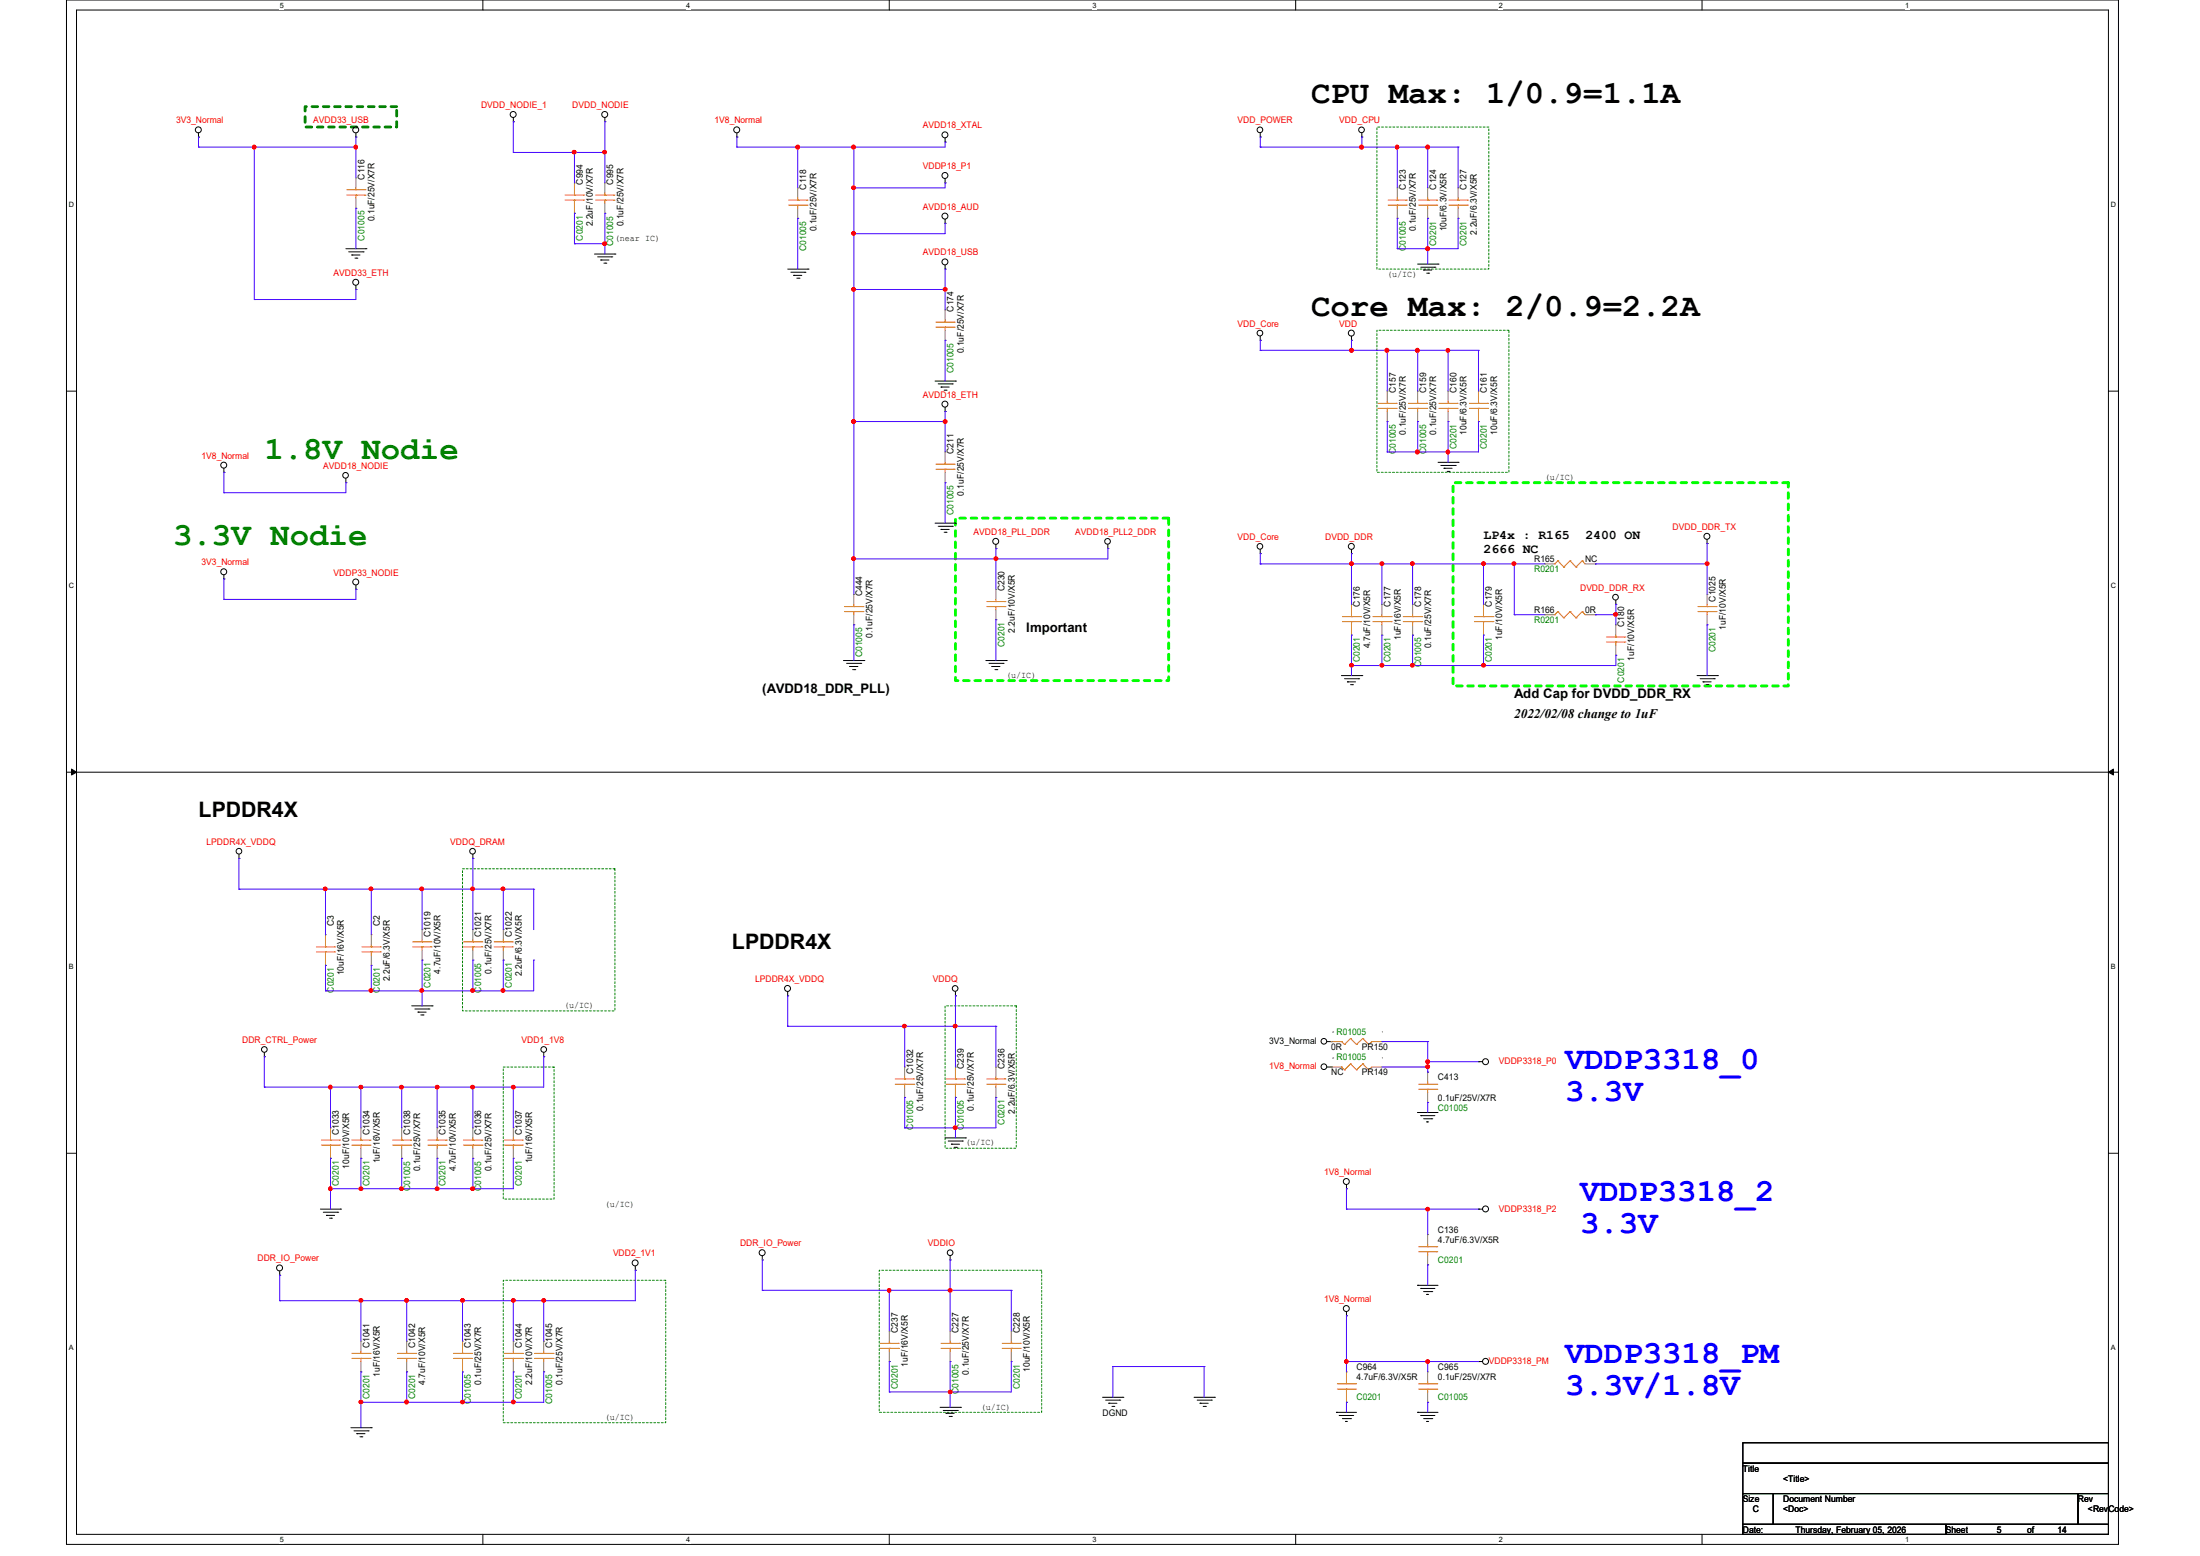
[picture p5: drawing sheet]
<svg xmlns="http://www.w3.org/2000/svg" width="297mm" height="210mm" viewBox="0 0 297 210" stroke-linecap="round" stroke-linejoin="round" font-family="sans-serif">
<path d="M9 0h277v208.4h-277zM10.3 1.4h274.3v205.7h-274.3z" fill="none" stroke="#000" stroke-width=".14"/>
<g fill="#fff">
<path d="M37.8 .1h.5v1.1h-.5z"/>
<path d="M37.8 207.2h.5v1.1h-.5z"/>
</g>
<path d="M65.2 0v1.4M65.2 207.1v1.3" fill="none" stroke="#000" stroke-width=".14"/>
<g fill="#fff">
<path d="M92.6 .1h.6v1.1h-.6z"/>
<path d="M92.6 207.2h.6v1.1h-.6z"/>
</g>
<path d="M120.1 0v1.4M120.1 207.1v1.3" fill="none" stroke="#000" stroke-width=".14"/>
<g fill="#fff">
<path d="M147.5 .1h.5v1.1h-.5z"/>
<path d="M147.5 207.2h.5v1.1h-.5z"/>
</g>
<path d="M174.9 0v1.4M174.9 207.1v1.3" fill="none" stroke="#000" stroke-width=".14"/>
<g fill="#fff">
<path d="M202.4 .1h.5v1.1h-.5z"/>
<path d="M202.4 207.2h.5v1.1h-.5z"/>
</g>
<path d="M229.8 0v1.4M229.8 207.1v1.3" fill="none" stroke="#000" stroke-width=".14"/>
<g fill="#fff">
<path d="M257.2 .1h.6v1.1h-.6z"/>
<path d="M257.2 207.2h.6v1.1h-.6z"/>
<path d="M9.3 27.1h.7v1.1h-.7z"/>
<path d="M285 27.1h.7v1.1h-.7z"/>
<path d="M9.3 78.5h.7v1.1h-.7z"/>
<path d="M285 78.5h.7v1.1h-.7z"/>
</g>
<path d="M9 52.8h1.3M284.6 52.8h1.4" fill="none" stroke="#000" stroke-width=".14"/>
<g fill="#fff">
<path d="M9.3 129.9h.6v1.1h-.6z"/>
<path d="M285 129.9h.6v1.1h-.6z"/>
</g>
<path d="M9 104.2h1.3M284.6 104.2h1.4" fill="none" stroke="#000" stroke-width=".14"/>
<path d="M9.7 103.8l.6 .4-.6 .4zM284.6 104.2l.7-.4v.8z" fill="#000" stroke="#000" stroke-width=".14"/>
<g fill="#fff">
<path d="M9.3 181.4h.6v1.1h-.6z"/>
<path d="M285 181.4h.6v1.1h-.6z"/>
</g>
<g fill="none" stroke="#000" stroke-width=".14">
<path d="M26.8 18.5h.1M26.8 17.9v.6M48 18.5h.1M48 17.9v.6M69.3 16.4h.1M69.3 15.9v.5M81.7 16.4h.1M81.7 15.9v.5M99.5 18.5h.1M99.5 17.9v.6M127.6 19.2h.1M127.6 18.6v.6"/>
<path d="M170.1 18.5h.1M170.1 17.9v.6M183.9 18.5h.1M183.9 17.9v.6M46.7 33.6h2.7M47.1 34h1.9M47.5 34.4h.1M47.5 34.4h1.1M47.9 34.8h.3M48 39.1h.1M48 38.5v.6M48.2 34.8h.1"/>
<path d="M49 34h.1M49.4 33.6h.1M80.3 34.3h2.7M80.7 34.7h1.9M81.1 35.1h.1M81.1 35.1h1.1M81.5 35.5h.3M81.8 35.5h.1M82.6 34.7h.1M83 34.3h.1M106.3 36.3h2.8M106.8 36.7h1.9"/>
<path d="M107.1 37.2h.1M107.1 37.2h1.1M107.6 37.5h.3M107.9 37.5h.1M108.7 36.7h.1M109.1 36.3h.1M127.6 30.1h.1M127.6 36.3h.1M127.6 24.7h.1M127.6 24.1v.6M127.6 29.6v.5M127.6 35.8v.5"/>
<path d="M191.4 35.6h2.7M191.8 36.1h1.9M192.2 36.4h.1M192.2 36.4h1.1M192.6 36.9h.3M192.9 36.9h.1M193.7 36.1h.1M194.1 35.6h.1M126.2 51.4h2.8M126.7 51.8h1.9M127 52.2h.1M127 52.2h1.1"/>
<path d="M127.5 52.7h.2M127.6 55.5h.1M127.6 55v.5M127.7 52.7h.1M128.6 51.8h.1M129 51.4h.1M170.1 45.9h.1M170.1 45.4v.5M182.5 45.9h.1M182.5 45.4v.5M30.2 63.8h.1M30.2 78.1h.1"/>
<path d="M30.2 63.2v.6M30.2 77.6v.5M46.7 65.2h.1M46.7 64.6v.6M48 79.5h.1M48 79v.5M126.2 70.6h2.8M126.7 71h1.9M127 71.5h.1M127 71.5h1.1M127.5 71.8h.2M127.7 71.8h.1"/>
<path d="M128.6 71h.1M129 70.6h.1M134.5 74h.1M134.5 73.5v.5M149.6 74h.1M149.6 73.5v.5M170.1 74.7h.1M170.1 74.2v.5M182.5 74.7h.1M182.5 74.2v.5M194.1 62.4h2.7M194.5 62.8h2"/>
<path d="M194.9 63.2h.1M194.9 63.2h1.1M195.4 63.6h.2M195.6 63.6h.1M196.5 62.8h.1M196.8 62.4h.1M230.5 73.4h.1M230.5 72.8v.6M113.9 89.2h2.7M114.3 89.5h1.9M114.7 90h.1M114.7 90h1.1"/>
<path d="M115.1 90.4h.3M115.4 90.4h.1M116.2 89.5h.1M116.6 89.2h.1M133.1 89.2h2.7M133.5 89.5h1.9M133.9 90h.1M133.9 90h1.1M134.3 90.4h.3M134.6 90.4h.1M135.4 89.5h.1M135.8 89.2h.1"/>
<path d="M181.1 91.2h2.8M181.5 91.6h1.9M181.9 92h.1M181.9 92h1.1M182.3 92.4h.3M182.6 92.4h.1M183.4 91.6h.1M183.9 91.2h.1M218.1 81.6h.1M218.1 81v.6M229.1 91.2h2.8M229.5 91.6h1.9"/>
<path d="M229.9 92h.1M229.9 92h1.1M230.3 92.4h.3M230.6 92.4h.1M231.4 91.6h.1M231.9 91.2h.1M10.3 104.2h274.3M32.3 115.9h.1M32.3 115.3v.6M63.8 115.9h.1M63.8 115.3v.6M284.6 104.2h.1"/>
<path d="M55.6 135.8h2.7M56 136.2h1.9M56.4 136.6h.1M56.4 136.6h1.1M56.8 137h.3M57.1 137h.1M57.9 136.2h.1M58.3 135.8h.1M106.3 134.4h.1M106.3 133.9v.5M129 134.4h.1M129 133.9v.5"/>
<path d="M9 155.7h1.3M35.7 142.6h.1M35.7 142.1v.5M73.4 142.6h.1M73.4 142.1v.5M127.6 153.6h2.7M128 154h1.9M128.4 154.4h.1M128.4 154.4h1.1M128.8 154.9h.3M129.1 154.9h.1M129.9 154h.1"/>
<path d="M130.3 153.6h.1M179.2 144h.5M179.2 140.6h.5M179.7 144h.1M179.7 140.6h.1M181.8 159.9v.5M191.4 150.2h.1M191.4 150.2h2.7M191.8 150.6h.1M191.8 150.6h1.9M192.2 151h1.1M192.6 151.4h.1"/>
<path d="M192.6 151.4h.3M193.3 151h.1M199.6 143.3h.1M199.6 143.3h.6M284.6 155.7h1.4M37.8 172.1h.1M37.8 171.6v.5M43.3 163.2h2.7M43.6 163.6h2M44.1 164h.1M44.1 164h1.1M44.5 164.4h.2"/>
<path d="M44.7 164.4h.1M45.6 163.6h.1M46 163.2h.1M85.8 171.4h.1M85.8 170.9v.5M102.9 170.1h.1M102.9 169.5v.6M128.3 170.1h.1M128.3 169.5v.6M181.8 160.4h.1M181.8 177.6h.1M181.8 177v.6"/>
<path d="M191.4 173.5h.1M191.4 173.5h2.7M191.8 173.9h.1M191.8 173.9h1.9M192.2 174.3h1.1M192.6 174.7h.1M192.6 174.7h.3M193.3 174.3h.1M199.6 163.2h.1M199.6 163.2h.6M47.4 192.7h2.7M47.8 193.1h1.9"/>
<path d="M48.2 193.5h.1M48.2 193.5h1.1M48.6 193.9h.3M48.9 193.9h.1M49.7 193.1h.1M50.1 192.7h.1M126.9 189.9h2.8M127.3 190.4h1.9M127.7 190.8h.1M127.7 190.8h1.1M128.1 191.2h.3M128.4 191.2h.1"/>
<path d="M129.2 190.4h.1M129.7 189.9h.1M148.8 188.6h2.8M149.3 189h1.9M149.7 189.4h.1M149.7 189.4h1.1M150.1 189.8h.3M150.4 189.8h.1M151.2 189h.1M151.6 188.6h.1M161.2 188.6h2.8M161.6 189h1.9"/>
<path d="M162 189.4h.1M162 189.4h1.1M162.4 189.8h.3M162.7 189.8h.1M163.5 189h.1M164 188.6h.1M180.4 190.6h.1M180.4 190.6h2.7M180.8 191.1h.1M180.8 191.1h2M181.2 191.5h1.1M181.7 191.9h.1"/>
<path d="M181.7 191.9h.2M182.3 191.5h.1M191.4 190.6h.1M191.4 190.6h2.7M191.8 191.1h.1M191.8 191.1h1.9M192.2 191.5h1.1M192.6 191.9h.1M192.6 191.9h.3M193.3 191.5h.1M199.6 183.8h.1M199.6 183.8h.6"/>
<path d="M235.3 194.7h49.3v2.8h-49.3zM235.3 197.5h49.3v4.1h-49.3zM235.3 201.6h4.1v4.1h-4.1zM235.3 205.7h27.4v1.4h-27.4zM239.4 201.6h41.1v4.1h-41.1zM262.7 205.7h21.9v1.4h-21.9zM280.5 201.6h4.1v4.1h-4.1z"/>
<circle cx="26.8" cy="17.5" r=".4"/>
<circle cx="48" cy="17.5" r=".4"/>
<circle cx="69.3" cy="15.5" r=".4"/>
<circle cx="81.6" cy="15.5" r=".4"/>
<circle cx="99.5" cy="17.5" r=".4"/>
<circle cx="127.6" cy="18.2" r=".4"/>
<circle cx="170.1" cy="17.5" r=".38"/>
<circle cx="183.8" cy="17.5" r=".38"/>
<circle cx="48" cy="38.1" r=".4"/>
<circle cx="127.6" cy="29.2" r=".4"/>
<circle cx="127.6" cy="23.7" r=".4"/>
<circle cx="127.6" cy="35.3" r=".4"/>
<circle cx="127.6" cy="54.5" r=".4"/>
<circle cx="170.1" cy="45" r=".38"/>
<circle cx="182.4" cy="45" r=".4"/>
<circle cx="30.2" cy="62.8" r=".4"/>
<circle cx="30.2" cy="77.2" r=".4"/>
<circle cx="46.7" cy="64.2" r=".38"/>
<circle cx="48" cy="78.5" r=".4"/>
<circle cx="134.4" cy="73.1" r=".4"/>
<circle cx="149.5" cy="73.1" r=".38"/>
<circle cx="170.1" cy="73.7" r=".38"/>
<circle cx="182.4" cy="73.7" r=".4"/>
<circle cx="230.4" cy="72.4" r=".4"/>
<circle cx="218.1" cy="80.6" r=".38"/>
<circle cx="32.3" cy="114.9" r=".38"/>
<circle cx="63.8" cy="114.9" r=".38"/>
<circle cx="106.3" cy="133.4" r=".4"/>
<circle cx="128.9" cy="133.4" r=".38"/>
<circle cx="35.7" cy="141.6" r=".38"/>
<circle cx="73.4" cy="141.6" r=".38"/>
<circle cx="178.7" cy="144" r=".38"/>
<circle cx="178.7" cy="140.5" r=".38"/>
<circle cx="181.8" cy="159.5" r=".4"/>
<circle cx="200.6" cy="143.3" r=".4"/>
<circle cx="37.7" cy="171.1" r=".4"/>
<circle cx="85.7" cy="170.5" r=".4"/>
<circle cx="102.9" cy="169.1" r=".4"/>
<circle cx="128.3" cy="169.1" r=".38"/>
<circle cx="181.8" cy="176.6" r=".4"/>
<circle cx="200.6" cy="163.2" r=".4"/>
<circle cx="200.6" cy="183.7" r=".4"/>
</g>
<path d="M129 69.9h28.8v22h-28.8zM196.2 65.2h45.2v27.4h-45.2z" fill="none" stroke="#0f0" stroke-width=".38" stroke-dasharray=".8"/>
<path d="M41.2 14.4h12.4v2.7h-12.4z" fill="none" stroke="#008000" stroke-width=".38" stroke-dasharray=".8 .8"/>
<path d="M185.9 17.1h15.1v19.2h-15.1zM185.9 44.6h17.8v19.2h-17.8zM62.4 117.3h20.6v19.1h-20.6zM127.6 135.8h9.6v19.2h-9.6zM67.9 144h6.9v17.8h-6.9zM67.9 172.8h22v19.2h-22zM118.7 171.4h21.9v19.2h-21.9z" fill="none" stroke="#008000" stroke-width=".14" stroke-dasharray=".3 .3"/>
<g fill="none" stroke="#cc8006" stroke-width=".14">
<path d="M46.8 26.3h2.5M46.8 25.6h2.5M48 25.6h.1M48 26.3h.1M48 25.4v.2M48 26.3v.4M49.3 26.3h.1M49.3 25.6h.1M76.3 27h2.5M76.3 26.3h2.5M77.6 26.3h.1M77.6 27h.1"/>
<path d="M77.6 26v.3M77.6 27v.4M78.8 27h.1M78.8 26.3h.1M80.4 27h2.5M80.4 26.3h2.5M81.7 26.3h.1M81.7 27h.1M81.7 26v.3M81.7 27v.4M82.9 27h.1M82.9 26.3h.1"/>
<path d="M106.5 27.7h2.5M106.5 27h2.5M107.7 27h.1M107.7 27.7h.1M107.7 26.7v.3M107.7 27.7v.4M109 27.7h.1M109 27h.1M187.4 27.7h2.5M187.4 27h2.5M188.6 27h.1M188.6 27.7h.1"/>
<path d="M188.6 26.7v.3M188.6 27.7v.4M189.9 27.7h.1M189.9 27h.1M191.5 27.7h2.5M191.5 27h2.5M192.7 27h.1M192.7 27.7h.1M192.7 26.7v.3M192.7 27.7v.4M194 27.7h.1M194 27h.1"/>
<path d="M195.6 27.7h2.5M195.6 27h2.5M196.8 27h.1M196.8 27.7h.1M196.8 26.7v.3M196.8 27.7v.4M198.1 27.7h.1M198.1 27h.1M126.4 44.2h2.4M126.4 43.5h2.4M127.6 43.5h.1M127.6 44.2h.1"/>
<path d="M127.6 43.2v.3M127.6 44.2v.4M128.8 44.2h.1M128.8 43.5h.1M186 55.1h2.5M186 54.4h2.5M187.3 54.4h.1M187.3 55.1h.1M187.3 54.1v.3M187.3 55.1v.4M188.5 55.1h.1M188.5 54.4h.1"/>
<path d="M190.2 55.1h2.4M190.2 54.4h2.4M191.4 54.4h.1M191.4 55.1h.1M191.4 54.1v.3M191.4 55.1v.4M192.6 55.1h.1M192.6 54.4h.1M194.3 55.1h2.4M194.3 54.4h2.4M195.5 54.4h.1M195.5 55.1h.1"/>
<path d="M195.5 54.1v.3M195.5 55.1v.4M196.7 55.1h.1M196.7 54.4h.1M198.4 55.1h2.4M198.4 54.4h2.4M199.6 54.4h.1M199.6 55.1h.1M199.6 54.1v.3M199.6 55.1v.4M200.8 55.1h.1M200.8 54.4h.1"/>
<path d="M126.4 63.3h2.4M126.4 62.7h2.4M127.6 62.7h.1M127.6 63.3h.1M127.6 62.4v.3M127.6 63.3v.5M128.8 63.3h.1M128.8 62.7h.1M209.9 76.1h.1M210.3 75.7h.1M210.3 75.7l.8 .8M210.3 75.7l-.4 .4"/>
<path d="M211.1 76.5h.1M212 75.7h.1M212 75.7l.8 .8M212 75.7l-.9 .8M212.8 76.5h.1M213.6 75.7h.1M213.6 75.7l.4 .4M213.6 75.7l-.8 .8M114 81.9h2.5M114 82.5h2.5M115.3 81.9h.1M115.3 82.5h.1"/>
<path d="M115.3 81.6v.3M115.3 82.5v.5M116.5 82.5h.1M116.5 81.9h.1M133.2 81.9h2.5M133.2 81.2h2.5M134.5 81.2h.1M134.5 81.9h.1M134.5 80.9v.3M134.5 81.9v.4M135.7 81.9h.1M135.7 81.2h.1"/>
<path d="M181.2 83.9h2.5M181.2 83.2h2.5M182.5 83.2h.1M182.5 83.9h.1M182.5 83v.2M182.5 83.9v.4M183.7 83.9h.1M183.7 83.2h.1M185.3 83.9h2.5M185.3 83.2h2.5M186.6 83.2h.1M186.6 83.9h.1"/>
<path d="M186.6 83v.2M186.6 83.9v.4M187.8 83.9h.1M187.8 83.2h.1M189.4 83.9h2.5M189.4 83.2h2.5M190.7 83.2h.1M190.7 83.9h.1M190.7 83v.2M190.7 83.9v.4M191.9 83.9h.1M191.9 83.2h.1"/>
<path d="M199.1 83.9h2.4M199.1 83.2h2.4M200.3 83.2h.1M200.3 83.9h.1M200.3 83v.2M200.3 83.9v.4M201.5 83.9h.1M201.5 83.2h.1M209.9 83h.1M210.3 82.5h.1M210.3 82.5l.8 .9M210.3 82.5l-.4 .5"/>
<path d="M211.1 83.4h.1M212 82.5h.1M212 82.5l.8 .9M212 82.5l-.9 .9M212.8 83.4h.1M213.6 82.5h.1M213.6 82.5l.4 .5M213.6 82.5l-.8 .9M216.9 86.7h2.5M216.9 86h2.5M218.1 86h.1M218.1 86.7h.1"/>
<path d="M218.1 85.7v.3M218.1 86.7v.4M219.4 86.7h.1M219.4 86h.1M229.2 81.9h2.5M229.2 82.5h2.5M230.5 81.9h.1M230.5 82.5h.1M230.5 81.6v.3M230.5 82.5v.5M231.7 82.5h.1M231.7 81.9h.1"/>
<path d="M42.7 128.5h2.5M42.7 127.8h2.5M43.9 127.8h.1M43.9 128.5h.1M43.9 127.6v.2M43.9 128.5v.4M45.2 128.5h.1M45.2 127.8h.1M48.9 128.5h2.5M48.9 127.8h2.5M50.1 127.8h.1M50.1 128.5h.1"/>
<path d="M50.1 127.6v.2M50.1 128.5v.4M51.4 128.5h.1M51.4 127.8h.1M55.7 127.8h2.5M55.7 127.1h2.5M57 127.1h.1M57 127.8h.1M57 126.9v.2M57 127.8v.4M58.2 127.8h.1M58.2 127.1h.1"/>
<path d="M62.6 127.8h2.5M62.6 127.1h2.5M63.8 127.1h.1M63.8 127.8h.1M63.8 126.9v.2M63.8 127.8v.4M65.1 127.8h.1M65.1 127.1h.1M66.7 127.8h2.5M66.7 127.1h2.5M67.9 127.1h.1M67.9 127.8h.1"/>
<path d="M67.9 126.9v.2M67.9 127.8v.4M69.2 127.8h.1M69.2 127.1h.1M43.4 154.6h2.4M43.4 153.9h2.4M44.6 153.9h.1M44.6 154.6h.1M44.6 153.6v.3M44.6 154.6v.4M45.8 154.6h.1M45.8 153.9h.1"/>
<path d="M47.5 154.6h2.5M47.5 153.9h2.5M48.7 153.9h.1M48.7 154.6h.1M48.7 153.6v.3M48.7 154.6v.4M50 154.6h.1M50 153.9h.1M53 154.6h2.5M53 153.9h2.5M54.2 153.9h.1M54.2 154.6h.1"/>
<path d="M54.2 153.6v.3M54.2 154.6v.4M55.5 154.6h.1M55.5 153.9h.1M57.8 154.6h2.4M57.8 153.9h2.4M59 153.9h.1M59 154.6h.1M59 153.6v.3M59 154.6v.4M60.2 154.6h.1M60.2 153.9h.1"/>
<path d="M62.6 154.6h2.5M62.6 153.9h2.5M63.8 153.9h.1M63.8 154.6h.1M63.8 153.6v.3M63.8 154.6v.4M65.1 154.6h.1M65.1 153.9h.1M68.1 154.6h2.4M68.1 153.9h2.4M69.3 153.9h.1M69.3 154.6h.1"/>
<path d="M69.3 153.6v.3M69.3 154.6v.4M70.5 154.6h.1M70.5 153.9h.1M120.9 146.3h2.5M120.9 145.6h2.5M122.1 145.6h.1M122.1 146.3h.1M122.1 145.4v.2M122.1 146.3v.4M123.4 146.3h.1M123.4 145.6h.1"/>
<path d="M127.7 146.3h2.5M127.7 145.6h2.5M129 145.6h.1M129 146.3h.1M129 145.4v.2M129 146.3v.4M130.2 146.3h.1M130.2 145.6h.1M133.2 146.3h2.5M133.2 145.6h2.5M134.5 145.6h.1M134.5 146.3h.1"/>
<path d="M134.5 145.4v.2M134.5 146.3v.4M135.7 146.3h.1M135.7 145.6h.1M181.1 144h.1M181.1 140.6h.1M181.1 144l.4 .4M181.1 140.6l.4 .4M181.5 144.4h.1M181.5 141h.1M182.3 143.6h.1M182.3 140.2h.1"/>
<path d="M182.3 143.6l.8 .8M182.3 143.6l-.8 .8M182.3 140.2l.8 .8M182.3 140.2l-.8 .8M183.1 144.4h.1M183.1 141h.1M184 143.6h.1M184 140.2h.1M184 143.6l.8 .8M184 143.6l-.9 .8M184 140.2l.8 .8M184 140.2l-.9 .8"/>
<path d="M184.8 144.4h.1M184.8 141h.1M185.2 144l-.4 .4M185.2 140.6l-.4 .4M191.5 147h2.5M191.5 146.3h2.5M192.7 146.3h.1M192.7 147h.1M192.7 146v.3M192.7 147v.4M194 147h.1M194 146.3h.1"/>
<path d="M191.5 169h2.5M191.5 168.3h2.5M192.7 168.3h.1M192.7 169h.1M192.7 168v.3M192.7 169v.4M194 169h.1M194 168.3h.1M47.5 183.3h2.5M47.5 182.7h2.5M48.7 182.7h.1M48.7 183.3h.1"/>
<path d="M48.7 182.4v.3M48.7 183.3v.5M50 183.3h.1M50 182.7h.1M53.7 183.3h2.4M53.7 182.7h2.4M54.9 182.7h.1M54.9 183.3h.1M54.9 182.4v.3M54.9 183.3v.5M56.1 183.3h.1M56.1 182.7h.1"/>
<path d="M61.2 183.3h2.5M61.2 182.7h2.5M62.4 182.7h.1M62.4 183.3h.1M62.4 182.4v.3M62.4 183.3v.5M63.7 183.3h.1M63.7 182.7h.1M68.1 183.3h2.4M68.1 182.7h2.4M69.3 182.7h.1M69.3 183.3h.1"/>
<path d="M69.3 182.4v.3M69.3 183.3v.5M70.5 183.3h.1M70.5 182.7h.1M72.2 183.3h2.5M72.2 182.7h2.5M73.4 182.7h.1M73.4 183.3h.1M73.4 182.4v.3M73.4 183.3v.5M74.7 183.3h.1M74.7 182.7h.1"/>
<path d="M118.8 182h2.5M118.8 181.3h2.5M120.1 181.3h.1M120.1 182h.1M120.1 181v.3M120.1 182v.4M121.3 182h.1M121.3 181.3h.1M127 182h2.5M127 181.3h2.5M128.3 181.3h.1M128.3 182h.1"/>
<path d="M128.3 181v.3M128.3 182v.4M129.5 182h.1M129.5 181.3h.1M135.3 182h2.5M135.3 181.3h2.5M136.5 181.3h.1M136.5 182h.1M136.5 181v.3M136.5 182v.4M137.8 182h.1M137.8 181.3h.1"/>
<path d="M180.6 187.5h2.4M180.6 186.8h2.4M181.8 186.8h.1M181.8 187.5h.1M181.8 186.5v.3M181.8 187.5v.4M183 187.5h.1M183 186.8h.1M191.5 187.5h2.5M191.5 186.8h2.5M192.7 186.8h.1M192.7 187.5h.1"/>
<path d="M192.7 186.5v.3M192.7 187.5v.4M194 187.5h.1M194 186.8h.1"/>
</g>
<g fill="none" stroke="#a84" stroke-width=".14">
<path d="M48 24h.1M48 28.1h.1M48 24v1.4M48 26.7v1.4M77.6 24.7h.1M77.6 28.8h.1M77.6 24.7v1.3M77.6 27.4v1.4M81.7 24.7h.1M81.7 28.8h.1M81.7 24.7v1.3M81.7 27.4v1.4"/>
<path d="M107.7 25.4h.1M107.7 29.5h.1M107.7 25.4v1.3M107.7 28.1v1.4M188.6 25.4h.1M188.6 29.5h.1M188.6 25.4v1.3M188.6 28.1v1.4M192.7 25.4h.1M192.7 29.5h.1M192.7 25.4v1.3M192.7 28.1v1.4"/>
<path d="M196.8 25.4h.1M196.8 29.5h.1M196.8 25.4v1.3M196.8 28.1v1.4M127.6 41.8h.1M127.6 45.9h.1M127.6 41.8v1.4M127.6 44.6v1.3M187.3 52.8h.1M187.3 56.9h.1M187.3 52.8v1.3M187.3 55.5v1.4"/>
<path d="M191.4 52.8h.1M191.4 56.9h.1M191.4 52.8v1.3M191.4 55.5v1.4M195.5 52.8h.1M195.5 56.9h.1M195.5 52.8v1.3M195.5 55.5v1.4M199.6 52.8h.1M199.6 56.9h.1M199.6 52.8v1.3M199.6 55.5v1.4"/>
<path d="M127.6 61h.1M127.6 65.2h.1M127.6 61v1.4M127.6 63.8v1.4M134.5 79.5h.1M134.5 79.5v1.4M208.5 76.1h.1M208.5 76.1h1.4M214 76.1h1.4M215.4 76.1h.1M115.3 80.2h.1M115.3 84.3h.1"/>
<path d="M115.3 80.2v1.4M115.3 83v1.3M134.5 83.7h.1M134.5 82.3v1.4M182.5 81.6h.1M182.5 85.7h.1M182.5 81.6v1.4M182.5 84.3v1.4M186.6 81.6h.1M186.6 85.7h.1M186.6 81.6v1.4M186.6 84.3v1.4"/>
<path d="M190.7 81.6h.1M190.7 85.7h.1M190.7 81.6v1.4M190.7 84.3v1.4M200.3 81.6h.1M200.3 85.7h.1M200.3 81.6v1.4M200.3 84.3v1.4M208.5 83h.1M208.5 83h1.4M214 83h1.4M215.4 83h.1"/>
<path d="M218.1 84.3h.1M218.1 88.4h.1M218.1 84.3v1.4M218.1 87.1v1.3M230.5 80.2h.1M230.5 84.3h.1M230.5 80.2v1.4M230.5 83v1.3M43.9 126.2h.1M43.9 130.3h.1M43.9 126.2v1.4M43.9 128.9v1.4"/>
<path d="M50.1 126.2h.1M50.1 130.3h.1M50.1 126.2v1.4M50.1 128.9v1.4M57 125.5h.1M57 129.6h.1M57 125.5v1.4M57 128.2v1.4M63.8 125.5h.1M63.8 129.6h.1M63.8 125.5v1.4M63.8 128.2v1.4"/>
<path d="M67.9 125.5h.1M67.9 129.6h.1M67.9 125.5v1.4M67.9 128.2v1.4M44.6 152.2h.1M44.6 156.3h.1M44.6 152.2v1.4M44.6 155v1.3M48.7 152.2h.1M48.7 156.3h.1M48.7 152.2v1.4M48.7 155v1.3"/>
<path d="M54.2 152.2h.1M54.2 156.3h.1M54.2 152.2v1.4M54.2 155v1.3M59 152.2h.1M59 156.3h.1M59 152.2v1.4M59 155v1.3M63.8 152.2h.1M63.8 156.3h.1M63.8 152.2v1.4M63.8 155v1.3"/>
<path d="M69.3 152.2h.1M69.3 156.3h.1M69.3 152.2v1.4M69.3 155v1.3M122.1 144h.1M122.1 148.1h.1M122.1 144v1.4M122.1 146.7v1.4M129 144h.1M129 148.1h.1M129 144v1.4M129 146.7v1.4"/>
<path d="M134.5 144h.1M134.5 148.1h.1M134.5 144v1.4M134.5 146.7v1.4M179.7 144h.1M179.7 140.6h.1M179.7 144h1.4M179.7 140.6h1.4M185.2 144h1.4M185.2 140.6h1.4M186.6 144h.1M186.6 140.6h.1"/>
<path d="M192.7 144.7h.1M192.7 148.8h.1M192.7 144.7v1.3M192.7 147.4v1.4M120.1 179.7h.1M120.1 179.7v1.3M128.3 179.7h.1M128.3 179.7v1.3M136.5 179.7h.1M136.5 179.7v1.3M192.7 166.6h.1M192.7 170.7h.1"/>
<path d="M192.7 166.6v1.4M192.7 169.4v1.3M48.7 181h.1M48.7 185.2h.1M48.7 181v1.4M48.7 183.8v1.4M54.9 181h.1M54.9 185.2h.1M54.9 181v1.4M54.9 183.8v1.4M62.4 181h.1M62.4 185.2h.1"/>
<path d="M62.4 181v1.4M62.4 183.8v1.4M69.3 181h.1M69.3 185.2h.1M69.3 181v1.4M69.3 183.8v1.4M73.4 181h.1M73.4 185.2h.1M73.4 181v1.4M73.4 183.8v1.4M120.1 183.8h.1M120.1 182.4v1.4"/>
<path d="M128.3 183.8h.1M128.3 182.4v1.4M136.5 183.8h.1M136.5 182.4v1.4M181.8 185.2h.1M181.8 189.3h.1M181.8 185.2v1.3M181.8 187.9v1.4M192.7 185.2h.1M192.7 189.3h.1M192.7 185.2v1.3M192.7 187.9v1.4"/>
</g>
<g fill="none" stroke="#4200ff" stroke-width=".14">
<path d="M26.8 18.5h.1M26.8 19.9h.1M26.8 18.5v1.4M26.8 19.9h21.2M34.3 19.9h.1M34.3 19.9v20.5M48 18.5h.1M48 19.9h.1M48 18.5v5.5M69.3 16.4h.1M69.3 16.4v4.2M81.7 16.4h.1"/>
<path d="M81.7 16.4v8.3M99.5 18.5h.1M99.5 19.9h.1M99.5 18.5v1.4M107.7 19.9h.1M107.7 19.9v5.5M115.3 19.9h.1M115.3 19.9v60.3M127.6 19.2h.1M127.6 19.2v.7h-28.1M170.1 18.5h.1M170.1 19.9h.1"/>
<path d="M170.1 18.5v1.4M170.1 19.9h26.7M183.9 18.5h.1M183.9 19.9h.1M183.9 18.5v1.4M188.6 19.9h.1M188.6 19.9v5.5M192.7 19.9h.1M192.7 19.9v5.5M196.8 19.9h.1M196.8 19.9v5.5M48 28.1h.1"/>
<path d="M48 39.1h.1M48 28.1v5.5M48 39.1v1.3h-13.7M69.3 20.6h.1M69.3 20.6h12.4M77.6 20.6h.1M77.6 28.8h.1M77.6 32.9h.1M77.6 20.6v4.1M77.6 28.8v4.1M77.6 32.9h4.1M81.7 20.6h.1"/>
<path d="M81.7 28.8h.1M81.7 32.9h.1M81.7 28.8v5.5M107.7 29.5h.1M107.7 29.5v6.8M115.3 31.5h.1M115.3 39.1h.1M115.3 25.4h.1M115.3 39.1h12.3M127.6 30.1h.1M127.6 36.3h.1M127.6 39.1h.1"/>
<path d="M127.6 24.7h.1M127.6 24.7v.7h-12.3M127.6 30.1v1.4h-12.3M127.6 36.3v5.5M188.6 29.5h.1M188.6 33.6h.1M188.6 29.5v4.1M192.7 29.5h.1M192.7 33.6h.1M192.7 29.5v6.1M196.8 29.5h.1M196.8 29.5v4.1h-8.2"/>
<path d="M34.3 40.4h.1M115.3 56.9h.1M115.3 56.9h12.3M127.6 45.9h.1M127.6 55.5h.1M127.6 56.9h.1M127.6 45.9v5.5M127.6 55.5v5.5M170.1 45.9h.1M170.1 47.3h.1M170.1 45.9v1.4M170.1 47.3h29.5"/>
<path d="M182.5 45.9h.1M182.5 47.3h.1M182.5 45.9v1.4M187.3 47.3h.1M187.3 56.9h.1M187.3 47.3v5.5M187.3 56.9v4.1M191.4 47.3h.1M191.4 56.9h.1M191.4 47.3v5.5M191.4 56.9v4.1M195.5 47.3h.1"/>
<path d="M195.5 56.9h.1M195.5 47.3v5.5M195.5 56.9v5.5M199.6 47.3h.1M199.6 56.9h.1M199.6 47.3v5.5M199.6 56.9v4.1h-12.3M30.2 63.8h.1M30.2 66.5h.1M30.2 78.1h.1M30.2 63.8v2.7M30.2 78.1v2.8"/>
<path d="M46.7 65.2h.1M46.7 65.2v1.3h-16.5M48 79.5h.1M48 79.5v1.4h-17.8M115.3 75.4h.1M127.6 65.2h.1M127.6 65.2v5.4M134.5 74h.1M134.5 75.4h.1M134.5 74v5.5M149.6 74h.1M149.6 74v1.4h-34.3"/>
<path d="M170.1 74.7h.1M170.1 76.1h.1M170.1 74.7v1.4M170.1 76.1h38.4M182.5 74.7h.1M182.5 76.1h.1M182.5 74.7v6.9M186.6 76.1h.1M186.6 76.1v5.5M187.3 61h.1M190.7 76.1h.1M190.7 76.1v5.5"/>
<path d="M191.4 61h.1M195.5 61h.1M200.3 76.1h.1M200.3 76.1v5.5M204.4 76.1h.1M204.4 76.1v6.9M215.4 76.1h.1M215.4 76.1h15.1M230.5 73.4h.1M230.5 76.1h.1M230.5 73.4v6.8M30.2 80.9h.1"/>
<path d="M115.3 84.3h.1M115.3 84.3v4.9M134.5 83.7h.1M134.5 83.7v5.5M182.5 85.7h.1M182.5 89.8h.1M182.5 85.7v5.5M186.6 85.7h.1M186.6 89.8h.1M186.6 85.7v4.1M190.7 85.7h.1M190.7 89.8h.1"/>
<path d="M190.7 85.7v4.1M200.3 85.7h.1M200.3 89.8h.1M200.3 85.7v4.1M204.4 83h.1M204.4 83h4.1M215.4 83h.1M215.4 83h2.7M218.1 81.6h.1M218.1 83h.1M218.1 88.4h.1M218.1 81.6v2.7"/>
<path d="M218.1 88.4v1.4h-35.6M230.5 84.3h.1M230.5 84.3v6.9M32.3 115.9h.1M32.3 115.9v4.1M63.8 115.9h.1M63.8 115.9v9.6M32.3 120h.1M32.3 120h39.8M43.9 120h.1M43.9 130.3h.1M43.9 133.7h.1"/>
<path d="M43.9 120v6.2M43.9 130.3v3.4M50.1 120h.1M50.1 130.3h.1M50.1 133.7h.1M50.1 120v6.2M50.1 130.3v3.4M57 120h.1M57 129.6h.1M57 133.7h.1M57 120v5.5M57 129.6v6.2"/>
<path d="M63.8 120h.1M63.8 129.6h.1M63.8 133.7h.1M63.8 129.6v4.1M67.9 120h.1M67.9 129.6h.1M67.9 133.7h.1M67.9 120v5.5M67.9 129.6v4.1M72.1 120h.1M72.1 129.6h.1M72.1 120v5.5"/>
<path d="M72.1 129.6v4.1h-28.2M106.3 134.4h.1M106.3 138.5h.1M106.3 134.4v4.1M106.3 138.5h28.2M122.1 138.5h.1M122.1 138.5v5.5M129 134.4h.1M129 138.5h.1M129 134.4v9.6M134.5 138.5h.1M134.5 138.5v5.5"/>
<path d="M35.7 142.6h.1M35.7 146.7h.1M35.7 142.6v4.1M44.6 146.7h.1M44.6 156.3h.1M44.6 146.7v5.5M44.6 156.3v6.9M48.7 146.7h.1M48.7 156.3h.1M48.7 146.7v5.5M48.7 156.3v4.1M54.2 146.7h.1"/>
<path d="M54.2 156.3h.1M54.2 146.7v5.5M54.2 156.3v4.1M59 146.7h.1M59 156.3h.1M59 146.7v5.5M59 156.3v4.1M63.8 146.7h.1M63.8 156.3h.1M63.8 146.7v5.5M63.8 156.3v4.1M69.3 146.7h.1"/>
<path d="M69.3 156.3h.1M69.3 146.7v5.5M69.3 156.3v4.1h-24.7M73.4 142.6h.1M73.4 142.6v4.1h-37.7M122.1 148.1h.1M122.1 152.2h.1M122.1 148.1v4.1M129 148.1h.1M129 152.2h.1M129 148.1v5.5M134.5 148.1h.1"/>
<path d="M134.5 148.1v4.1h-12.4M186.6 144h6.1M186.6 140.6h6.1M192.7 143.3h.1M192.7 144h.1M192.7 148.8h.1M192.7 144.7h.1M192.7 140.6h.1M192.7 140.6v4.1M192.7 148.8v1.4M192.7 143.3h6.9M37.8 172.1h.1"/>
<path d="M37.8 175.6h.1M37.8 172.1v3.5M44.6 160.4h.1M48.7 160.4h.1M48.7 175.6h.1M48.7 175.6v5.4M54.2 160.4h.1M54.9 175.6h.1M54.9 175.6v5.4M59 160.4h.1M62.4 175.6h.1M62.4 175.6v5.4"/>
<path d="M63.8 160.4h.1M69.3 175.6h.1M69.3 175.6v5.4M73.4 175.6h.1M73.4 175.6v5.4M85.8 171.4h.1M85.8 171.4v4.2h-48M102.9 170.1h.1M102.9 174.2h.1M102.9 170.1v4.1M102.9 174.2h33.6M120.1 174.2h.1"/>
<path d="M120.1 174.2v5.5M128.3 170.1h.1M128.3 174.2h.1M128.3 170.1v9.6M136.5 174.2h.1M136.5 174.2v5.5M181.8 160.4h.1M181.8 163.2h.1M181.8 177.6h.1M181.8 163.2h17.8M181.8 160.4v2.8M181.8 177.6v7.6"/>
<path d="M192.7 163.2h.1M192.7 170.7h.1M192.7 163.2v3.4M192.7 170.7v2.8M48.7 185.2h.1M48.7 189.3h.1M48.7 185.2v7.5M54.9 185.2h.1M54.9 189.3h.1M54.9 185.2v4.1M62.4 185.2h.1M62.4 189.3h.1"/>
<path d="M62.4 185.2v4.1M69.3 185.2h.1M69.3 189.3h.1M69.3 185.2v4.1M73.4 185.2h.1M73.4 185.2v4.1h-24.7M120.1 183.8h.1M120.1 187.9h.1M120.1 183.8v4.1M128.3 183.8h.1M128.3 187.9h.1M128.3 183.8v6.1"/>
<path d="M136.5 183.8h.1M136.5 183.8v4.1h-16.4M150.2 184.4h.1M150.2 184.4v4.2M150.2 184.4h12.4M162.6 184.4h.1M162.6 184.4v4.2M181.8 183.8h.1M181.8 189.3h.1M181.8 189.3v1.3M181.8 183.8h17.8M192.7 183.8h.1"/>
<path d="M192.7 189.3h.1M192.7 183.8v1.4M192.7 189.3v1.3"/>
</g>
<g fill="#f00" stroke="#f00" stroke-width=".14">
<circle cx="48" cy="19.8" r=".24"/>
<circle cx="34.3" cy="19.8" r=".24"/>
<circle cx="115.2" cy="19.9" r=".27"/>
<circle cx="107.7" cy="19.9" r=".27"/>
<circle cx="183.8" cy="19.9" r=".27"/>
<circle cx="188.6" cy="19.8" r=".24"/>
<circle cx="192.7" cy="19.9" r=".27"/>
<circle cx="192.7" cy="143.3" r=".27"/>
<circle cx="192.7" cy="33.6" r=".27"/>
<circle cx="187.2" cy="47.3" r=".27"/>
<circle cx="182.4" cy="47.3" r=".27"/>
<circle cx="191.3" cy="47.3" r=".27"/>
<circle cx="195.5" cy="47.3" r=".24"/>
<circle cx="191.3" cy="61" r=".27"/>
<circle cx="195.5" cy="61" r=".24"/>
<circle cx="115.2" cy="56.9" r=".27"/>
<circle cx="115.2" cy="39.1" r=".24"/>
<circle cx="127.6" cy="39.1" r=".24"/>
<circle cx="182.5" cy="76.1" r=".24"/>
<circle cx="186.6" cy="76.1" r=".24"/>
<circle cx="190.7" cy="76.1" r=".24"/>
<circle cx="200.3" cy="76.1" r=".24"/>
<circle cx="204.4" cy="76.1" r=".24"/>
<circle cx="230.5" cy="76.1" r=".24"/>
<circle cx="218.1" cy="82.9" r=".24"/>
<circle cx="190.7" cy="89.8" r=".24"/>
<circle cx="186.6" cy="89.8" r=".24"/>
<circle cx="182.5" cy="89.8" r=".24"/>
<circle cx="200.3" cy="89.8" r=".24"/>
<circle cx="127.6" cy="56.9" r=".24"/>
<circle cx="115.2" cy="75.4" r=".24"/>
<circle cx="134.5" cy="75.4" r=".24"/>
<circle cx="115.2" cy="31.5" r=".24"/>
<circle cx="115.2" cy="25.3" r=".24"/>
<circle cx="81.6" cy="20.5" r=".24"/>
<circle cx="77.5" cy="20.5" r=".24"/>
<circle cx="81.6" cy="32.9" r=".24"/>
<circle cx="192.8" cy="183.8" r=".24"/>
<circle cx="181.7" cy="183.8" r=".24"/>
<circle cx="120" cy="174.1" r=".24"/>
<circle cx="128.3" cy="174.2" r=".24"/>
<circle cx="128.3" cy="187.9" r=".24"/>
<circle cx="122.1" cy="138.5" r=".24"/>
<circle cx="129" cy="138.5" r=".24"/>
<circle cx="129" cy="152.2" r=".24"/>
<circle cx="48.7" cy="146.7" r=".24"/>
<circle cx="44.6" cy="146.7" r=".24"/>
<circle cx="63.8" cy="146.7" r=".24"/>
<circle cx="59" cy="146.7" r=".24"/>
<circle cx="69.3" cy="146.7" r=".24"/>
<circle cx="44.6" cy="160.4" r=".24"/>
<circle cx="48.7" cy="160.5" r=".24"/>
<circle cx="59" cy="160.5" r=".24"/>
<circle cx="63.8" cy="160.5" r=".24"/>
<circle cx="48.7" cy="175.5" r=".24"/>
<circle cx="62.5" cy="175.5" r=".24"/>
<circle cx="54.9" cy="175.5" r=".24"/>
<circle cx="69.3" cy="175.5" r=".24"/>
<circle cx="73.4" cy="175.5" r=".24"/>
<circle cx="69.3" cy="189.2" r=".24"/>
<circle cx="48.7" cy="189.2" r=".24"/>
<circle cx="62.5" cy="189.2" r=".24"/>
<circle cx="54.9" cy="189.2" r=".24"/>
<circle cx="50.1" cy="120" r=".24"/>
<circle cx="43.9" cy="120" r=".24"/>
<circle cx="63.8" cy="120" r=".24"/>
<circle cx="56.9" cy="120" r=".24"/>
<circle cx="67.9" cy="120" r=".24"/>
<circle cx="50.1" cy="133.7" r=".24"/>
<circle cx="56.9" cy="133.7" r=".24"/>
<circle cx="63.8" cy="133.7" r=".24"/>
<circle cx="67.9" cy="133.7" r=".24"/>
<circle cx="54.2" cy="146.7" r=".24"/>
<circle cx="54.2" cy="160.5" r=".24"/>
<circle cx="192.8" cy="163.2" r=".24"/>
<circle cx="192.8" cy="144" r=".24"/>
<circle cx="115.2" cy="19.9" r=".24"/>
<circle cx="107.7" cy="19.9" r=".24"/>
<circle cx="183.8" cy="19.9" r=".24"/>
<circle cx="192.8" cy="19.9" r=".24"/>
<circle cx="192.8" cy="143.3" r=".24"/>
<circle cx="192.8" cy="33.6" r=".24"/>
<circle cx="187.3" cy="47.3" r=".24"/>
<circle cx="182.5" cy="47.3" r=".24"/>
<circle cx="191.4" cy="47.3" r=".24"/>
<circle cx="191.4" cy="61" r=".24"/>
<circle cx="115.2" cy="56.9" r=".24"/>
</g>
<g font-size="4.4">
<text x="177" y="13.9">CPU Max: 1/0.9=1.1A</text>
<text x="177" y="42.7">Core Max: 2/0.9=2.2A</text>
</g>
<g font-size="4.4" fill="#008000">
<text x="35.7" y="61.9">1.8V Nodie</text>
<text x="23.4" y="73.6">3.3V Nodie</text>
</g>
<g font-size="4.4" fill="#00f">
<text x="211.3" y="144.2">VDDP3318_0</text>
<text x="211.3" y="148.6">3.3V</text>
<text x="213.3" y="162.1">VDDP3318_2</text>
<text x="213.3" y="166.4">3.3V</text>
<text x="211.3" y="184">VDDP3318_PM</text>
<text x="211.3" y="188.3">3.3V/1.8V</text>
</g>
<g font-size="2.9">
<text x="26.8" y="110.3">LPDDR4X</text>
<text x="98.8" y="128.1">LPDDR4X</text>
</g>
<g font-size="1.8">
<text x="200.3" y="72.8">LP4x : R165</text>
<text x="200.3" y="74.6">2666 NC</text>
<text x="214" y="72.8">2400 ON</text>
<text x="138.6" y="85.3">Important</text>
<text x="102.9" y="93.5">(AVDD18_DDR_PLL)</text>
<text x="204.4" y="94.2">Add Cap for DVDD_DDR_RX</text>
<text x="204.4" y="96.9">2022/02/08 change to 1uF</text>
</g>
<g font-size="1.2" fill="#f00">
<text x="23.8" y="16.6">3V3_Normal</text>
<text x="42.3" y="16.6">AVDD33_USB</text>
<text x="64.9" y="14.6">DVDD_NODIE_1</text>
<text x="77.3" y="14.6">DVDD_NODIE</text>
<text x="96.5" y="16.6">1V8_Normal</text>
<text x="124.6" y="17.3">AVDD18_XTAL</text>
<text x="167.1" y="16.6">VDD_POWER</text>
<text x="180.8" y="16.6">VDD_CPU</text>
<text x="124.6" y="22.8">VDDP18_P1</text>
<text x="124.6" y="28.3">AVDD18_AUD</text>
<text x="124.6" y="34.5">AVDD18_USB</text>
<text x="45" y="37.2">AVDD33_ETH</text>
<text x="167.1" y="44.1">VDD_Core</text>
<text x="180.8" y="44.1">VDD</text>
<text x="124.6" y="53.7">AVDD18_ETH</text>
<text x="27.2" y="61.9">1V8_Normal</text>
<text x="43.6" y="63.2">AVDD18_NODIE</text>
<text x="225.8" y="71.5">DVDD_DDR_TX</text>
<text x="27.2" y="76.3">3V3_Normal</text>
<text x="45" y="77.7">VDDP33_NODIE</text>
<text x="131.4" y="72.2">AVDD18_PLL_DDR</text>
<text x="145.2" y="72.2">AVDD18_PLL2_DDR</text>
<text x="167.1" y="72.9">VDD_Core</text>
<text x="178.9" y="72.9">DVDD_DDR</text>
<text x="213.3" y="79.7">DVDD_DDR_RX</text>
<text x="27.9" y="114">LPDDR4X_VDDQ</text>
<text x="60.8" y="114">VDDQ_DRAM</text>
<text x="101.9" y="132.5">LPDDR4X_VDDQ</text>
<text x="125.9" y="132.5">VDDQ</text>
<text x="32.7" y="140.8">DDR_CTRL_Power</text>
<text x="70.4" y="140.8">VDD1_1V8</text>
<text x="202.3" y="143.6">VDDP3318_P0</text>
<text x="171.4" y="144.3">1V8_Normal</text>
<text x="178.8" y="158.6">1V8_Normal</text>
<text x="202.3" y="163.5">VDDP3318_P2</text>
<text x="34.8" y="170.3">DDR_IO_Power</text>
<text x="82.8" y="169.5">VDD2_1V1</text>
<text x="99.9" y="168.2">DDR_IO_Power</text>
<text x="125.3" y="168.2">VDDIO</text>
<text x="178.8" y="175.7">1V8_Normal</text>
<text x="201" y="184.1">VDDP3318_PM</text>
</g>
<g font-size="1.2">
<text x="49.2" y="24.3" transform="rotate(-90 49.2 24.3)">C116</text>
<text x="50.5" y="29.9" transform="rotate(-90 50.5 29.9)">0.1uF/25V/X7R</text>
<text x="78.7" y="24.9" transform="rotate(-90 78.7 24.9)">C994</text>
<text x="82.8" y="24.9" transform="rotate(-90 82.8 24.9)">C995</text>
<text x="108.8" y="25.6" transform="rotate(-90 108.8 25.6)">C118</text>
<text x="189.8" y="25.6" transform="rotate(-90 189.8 25.6)">C123</text>
<text x="193.9" y="25.6" transform="rotate(-90 193.9 25.6)">C124</text>
<text x="198" y="25.6" transform="rotate(-90 198 25.6)">C127</text>
<text x="80.1" y="30.6" transform="rotate(-90 80.1 30.6)">2.2uF/10V/X7R</text>
<text x="83" y="32.6">(near IC)</text>
<text x="84.2" y="30.6" transform="rotate(-90 84.2 30.6)">0.1uF/25V/X7R</text>
<text x="110.2" y="31.2" transform="rotate(-90 110.2 31.2)">0.1uF/25V/X7R</text>
<text x="191.1" y="31.2" transform="rotate(-90 191.1 31.2)">0.1uF/25V/X7R</text>
<text x="195.3" y="31.2" transform="rotate(-90 195.3 31.2)">10uF/6.3V/X5R</text>
<text x="199.4" y="31.7" transform="rotate(-90 199.4 31.7)">2.2uF/6.3V/X5R</text>
<text x="187.3" y="37.3">(u/IC)</text>
<text x="128.7" y="42.1" transform="rotate(-90 128.7 42.1)">C174</text>
<text x="130.1" y="47.7" transform="rotate(-90 130.1 47.7)">0.1uF/25V/X7R</text>
<text x="188.4" y="53" transform="rotate(-90 188.4 53)">C157</text>
<text x="192.5" y="53" transform="rotate(-90 192.5 53)">C159</text>
<text x="196.6" y="53" transform="rotate(-90 196.6 53)">C160</text>
<text x="200.7" y="53" transform="rotate(-90 200.7 53)">C161</text>
<text x="189.8" y="58.7" transform="rotate(-90 189.8 58.7)">0.1uF/25V/X7R</text>
<text x="193.9" y="58.7" transform="rotate(-90 193.9 58.7)">0.1uF/25V/X7R</text>
<text x="198" y="58.7" transform="rotate(-90 198 58.7)">10uF/6.3V/X5R</text>
<text x="202.1" y="58.7" transform="rotate(-90 202.1 58.7)">10uF/6.3V/X5R</text>
<text x="128.7" y="61.3" transform="rotate(-90 128.7 61.3)">C211</text>
<text x="208.5" y="64.8">(u/IC)</text>
<text x="130.1" y="66.9" transform="rotate(-90 130.1 66.9)">0.1uF/25V/X7R</text>
<text x="207.1" y="75.9">R165</text>
<text x="214" y="75.9">NC</text>
<text x="116.4" y="80.5" transform="rotate(-90 116.4 80.5)">C444</text>
<text x="135.6" y="79.8" transform="rotate(-90 135.6 79.8)">C230</text>
<text x="183.6" y="81.9" transform="rotate(-90 183.6 81.9)">C176</text>
<text x="187.7" y="81.9" transform="rotate(-90 187.7 81.9)">C177</text>
<text x="191.9" y="81.9" transform="rotate(-90 191.9 81.9)">C178</text>
<text x="201.4" y="81.9" transform="rotate(-90 201.4 81.9)">C179</text>
<text x="207.1" y="82.7">R166</text>
<text x="214" y="82.7">0R</text>
<text x="231.6" y="81.2" transform="rotate(-90 231.6 81.2)">C1025</text>
<text x="117.8" y="86.1" transform="rotate(-90 117.8 86.1)">0.1uF/25V/X7R</text>
<text x="137" y="85.4" transform="rotate(-90 137 85.4)">2.2uF/10V/X5R</text>
<text x="185" y="87.5" transform="rotate(-90 185 87.5)">4.7uF/10V/X5R</text>
<text x="189.1" y="86.4" transform="rotate(-90 189.1 86.4)">1uF/16V/X5R</text>
<text x="193.2" y="87.5" transform="rotate(-90 193.2 87.5)">0.1uF/25V/X7R</text>
<text x="202.8" y="86.4" transform="rotate(-90 202.8 86.4)">1uF/10V/X5R</text>
<text x="219.3" y="84.6" transform="rotate(-90 219.3 84.6)">C180</text>
<text x="220.6" y="89.2" transform="rotate(-90 220.6 89.2)">1uF/10V/X5R</text>
<text x="233" y="85" transform="rotate(-90 233 85)">1uF/10V/X5R</text>
<text x="135.9" y="91.5">(u/IC)</text>
<text x="45.1" y="125" transform="rotate(-90 45.1 125)">C3</text>
<text x="51.3" y="125" transform="rotate(-90 51.3 125)">C2</text>
<text x="46.4" y="131.7" transform="rotate(-90 46.4 131.7)">10uF/16V/X5R</text>
<text x="58.1" y="126.4" transform="rotate(-90 58.1 126.4)">C1019</text>
<text x="59.5" y="131.4" transform="rotate(-90 59.5 131.4)">4.7uF/10V/X5R</text>
<text x="65" y="126.4" transform="rotate(-90 65 126.4)">C1021</text>
<text x="66.3" y="131.4" transform="rotate(-90 66.3 131.4)">0.1uF/25V/X7R</text>
<text x="69.1" y="126.4" transform="rotate(-90 69.1 126.4)">C1022</text>
<text x="70.4" y="131.8" transform="rotate(-90 70.4 131.8)">2.2uF/6.3V/X5R</text>
<text x="52.6" y="132.5" transform="rotate(-90 52.6 132.5)">2.2uF/6.3V/X5R</text>
<text x="76.2" y="136.1">(u/IC)</text>
<text x="171.4" y="140.9">3V3_Normal</text>
<text x="179.7" y="141.7">0R</text>
<text x="183.8" y="141.7">PR150</text>
<text x="123.3" y="144.9" transform="rotate(-90 123.3 144.9)">C1032</text>
<text x="124.6" y="149.9" transform="rotate(-90 124.6 149.9)">0.1uF/25V/X7R</text>
<text x="130.1" y="144.3" transform="rotate(-90 130.1 144.3)">C239</text>
<text x="131.5" y="149.9" transform="rotate(-90 131.5 149.9)">0.1uF/25V/X7R</text>
<text x="135.6" y="144.3" transform="rotate(-90 135.6 144.3)">C236</text>
<text x="179.7" y="145.2">NC</text>
<text x="183.8" y="145.2">PR149</text>
<text x="194.1" y="145.8">C413</text>
<text x="194.1" y="148.6">0.1uF/25V/X7R</text>
<text x="45.8" y="153.2" transform="rotate(-90 45.8 153.2)">C1033</text>
<text x="49.9" y="153.2" transform="rotate(-90 49.9 153.2)">C1034</text>
<text x="55.4" y="153.2" transform="rotate(-90 55.4 153.2)">C1038</text>
<text x="60.2" y="153.2" transform="rotate(-90 60.2 153.2)">C1035</text>
<text x="65" y="153.2" transform="rotate(-90 65 153.2)">C1036</text>
<text x="70.4" y="153.2" transform="rotate(-90 70.4 153.2)">C1037</text>
<text x="130.3" y="154.6">(u/IC)</text>
<text x="137" y="150.3" transform="rotate(-90 137 150.3)">2.2uF/6.3V/X5R</text>
<text x="47.1" y="157.7" transform="rotate(-90 47.1 157.7)">10uF/10V/X5R</text>
<text x="51.3" y="157" transform="rotate(-90 51.3 157)">1uF/16V/X5R</text>
<text x="56.7" y="158.1" transform="rotate(-90 56.7 158.1)">0.1uF/25V/X7R</text>
<text x="61.6" y="158.1" transform="rotate(-90 61.6 158.1)">4.7uF/10V/X5R</text>
<text x="66.3" y="158.1" transform="rotate(-90 66.3 158.1)">0.1uF/25V/X7R</text>
<text x="71.8" y="157" transform="rotate(-90 71.8 157)">1uF/16V/X5R</text>
<text x="81.7" y="162.9">(u/IC)</text>
<text x="194.1" y="166.4">C136</text>
<text x="194.1" y="167.8">4.7uF/6.3V/X5R</text>
<text x="121.2" y="179.9" transform="rotate(-90 121.2 179.9)">C237</text>
<text x="129.4" y="179.9" transform="rotate(-90 129.4 179.9)">C227</text>
<text x="137.7" y="179.9" transform="rotate(-90 137.7 179.9)">C228</text>
<text x="49.9" y="182" transform="rotate(-90 49.9 182)">C1041</text>
<text x="51.3" y="185.8" transform="rotate(-90 51.3 185.8)">1uF/16V/X5R</text>
<text x="56" y="182" transform="rotate(-90 56 182)">C1042</text>
<text x="63.6" y="182" transform="rotate(-90 63.6 182)">C1043</text>
<text x="70.4" y="182" transform="rotate(-90 70.4 182)">C1044</text>
<text x="74.5" y="182" transform="rotate(-90 74.5 182)">C1045</text>
<text x="122.6" y="184.4" transform="rotate(-90 122.6 184.4)">1uF/16V/X5R</text>
<text x="130.8" y="185.5" transform="rotate(-90 130.8 185.5)">0.1uF/25V/X7R</text>
<text x="139" y="185.2" transform="rotate(-90 139 185.2)">10uF/10V/X5R</text>
<text x="183.1" y="184.9">C964</text>
<text x="194.1" y="184.9">C965</text>
<text x="57.4" y="186.9" transform="rotate(-90 57.4 186.9)">4.7uF/10V/X5R</text>
<text x="65" y="186.9" transform="rotate(-90 65 186.9)">0.1uF/25V/X7R</text>
<text x="71.8" y="186.9" transform="rotate(-90 71.8 186.9)">2.2uF/10V/X7R</text>
<text x="75.9" y="186.9" transform="rotate(-90 75.9 186.9)">0.1uF/25V/X7R</text>
<text x="81.7" y="191.6">(u/IC)</text>
<text x="132.4" y="190.3">(u/IC)</text>
<text x="148.8" y="191.1">DGND</text>
<text x="183.1" y="186.3">4.7uF/6.3V/X5R</text>
<text x="194.1" y="186.3">0.1uF/25V/X7R</text>
<text x="235.3" y="198.6">Title</text>
<text x="235.3" y="202.7">Size</text>
<text x="240.7" y="200">&lt;Title&gt;</text>
<text x="240.7" y="202.7">Document Number</text>
<text x="280.5" y="202.7">Rev</text>
<text x="235.3" y="206.9">Date:</text>
<text x="236.6" y="204.1">C</text>
<text x="240.7" y="204.1">&lt;Doc&gt;</text>
<text x="242.4" y="206.9">Thursday, February 05, 2026</text>
<text x="262.7" y="206.9">Sheet</text>
<text x="269.6" y="206.9">5</text>
<text x="273.7" y="206.9">of</text>
<text x="277.8" y="206.9">14</text>
<text x="281.9" y="204.1">&lt;RevCode&gt;</text>
</g>
<g font-size="1.2" fill="#008000">
<text x="49.2" y="32.5" transform="rotate(-90 49.2 32.5)">C01005</text>
<text x="78.7" y="32.5" transform="rotate(-90 78.7 32.5)">C0201</text>
<text x="82.8" y="33.2" transform="rotate(-90 82.8 33.2)">C01005</text>
<text x="108.8" y="33.9" transform="rotate(-90 108.8 33.9)">C01005</text>
<text x="189.8" y="33.9" transform="rotate(-90 189.8 33.9)">C01005</text>
<text x="193.9" y="33.2" transform="rotate(-90 193.9 33.2)">C0201</text>
<text x="198" y="33.2" transform="rotate(-90 198 33.2)">C0201</text>
<text x="128.7" y="50.3" transform="rotate(-90 128.7 50.3)">C01005</text>
<text x="188.4" y="61.3" transform="rotate(-90 188.4 61.3)">C01005</text>
<text x="192.5" y="61.3" transform="rotate(-90 192.5 61.3)">C01005</text>
<text x="196.6" y="60.6" transform="rotate(-90 196.6 60.6)">C0201</text>
<text x="200.7" y="60.6" transform="rotate(-90 200.7 60.6)">C0201</text>
<text x="128.7" y="69.5" transform="rotate(-90 128.7 69.5)">C01005</text>
<text x="207.1" y="77.3">R0201</text>
<text x="116.4" y="88.7" transform="rotate(-90 116.4 88.7)">C01005</text>
<text x="135.6" y="87.3" transform="rotate(-90 135.6 87.3)">C0201</text>
<text x="183.6" y="89.4" transform="rotate(-90 183.6 89.4)">C0201</text>
<text x="187.7" y="89.4" transform="rotate(-90 187.7 89.4)">C0201</text>
<text x="201.4" y="89.4" transform="rotate(-90 201.4 89.4)">C0201</text>
<text x="207.1" y="84.1">R0201</text>
<text x="231.6" y="88.1" transform="rotate(-90 231.6 88.1)">C0201</text>
<text x="191.9" y="90.1" transform="rotate(-90 191.9 90.1)">C01005</text>
<text x="219.3" y="92.2" transform="rotate(-90 219.3 92.2)">C0201</text>
<text x="45.1" y="134" transform="rotate(-90 45.1 134)">C0201</text>
<text x="51.3" y="134" transform="rotate(-90 51.3 134)">C0201</text>
<text x="58.1" y="133.3" transform="rotate(-90 58.1 133.3)">C0201</text>
<text x="65" y="134" transform="rotate(-90 65 134)">C01005</text>
<text x="69.1" y="133.3" transform="rotate(-90 69.1 133.3)">C0201</text>
<text x="180.4" y="143.1">R01005</text>
<text x="180.4" y="139.7">R01005</text>
<text x="194.1" y="149.9">C01005</text>
<text x="123.3" y="152.5" transform="rotate(-90 123.3 152.5)">C01005</text>
<text x="130.1" y="152.5" transform="rotate(-90 130.1 152.5)">C01005</text>
<text x="135.6" y="151.8" transform="rotate(-90 135.6 151.8)">C0201</text>
<text x="45.8" y="160.1" transform="rotate(-90 45.8 160.1)">C0201</text>
<text x="49.9" y="160.1" transform="rotate(-90 49.9 160.1)">C0201</text>
<text x="55.4" y="160.7" transform="rotate(-90 55.4 160.7)">C01005</text>
<text x="60.2" y="160.1" transform="rotate(-90 60.2 160.1)">C0201</text>
<text x="65" y="160.7" transform="rotate(-90 65 160.7)">C01005</text>
<text x="70.4" y="160.1" transform="rotate(-90 70.4 160.1)">C0201</text>
<text x="194.1" y="170.5">C0201</text>
<text x="49.9" y="188.8" transform="rotate(-90 49.9 188.8)">C0201</text>
<text x="56" y="188.8" transform="rotate(-90 56 188.8)">C0201</text>
<text x="63.6" y="189.5" transform="rotate(-90 63.6 189.5)">C01005</text>
<text x="70.4" y="188.8" transform="rotate(-90 70.4 188.8)">C0201</text>
<text x="74.5" y="189.5" transform="rotate(-90 74.5 189.5)">C01005</text>
<text x="121.2" y="187.5" transform="rotate(-90 121.2 187.5)">C0201</text>
<text x="129.4" y="188.2" transform="rotate(-90 129.4 188.2)">C01005</text>
<text x="137.7" y="187.5" transform="rotate(-90 137.7 187.5)">C0201</text>
<text x="183.1" y="189">C0201</text>
<text x="194.1" y="189">C01005</text>
</g>
<g font-size="1">
<text x="37.8" y="1">5</text>
<text x="92.6" y="1">4</text>
<text x="147.5" y="1">3</text>
<text x="202.4" y="1">2</text>
<text x="257.2" y="1">1</text>
<text x="9.3" y="27.9">D</text>
<text x="285" y="27.9">D</text>
<text x="9.3" y="79.4">C</text>
<text x="285" y="79.4">C</text>
<text x="9.3" y="130.8">B</text>
<text x="285" y="130.8">B</text>
<text x="9.3" y="182.2">A</text>
<text x="285" y="182.2">A</text>
<text x="37.8" y="208.1">5</text>
<text x="92.6" y="208.1">4</text>
<text x="147.5" y="208.1">3</text>
<text x="202.4" y="208.1">2</text>
<text x="257.2" y="208.1">1</text>
</g>
<g font-size=".4">
<text x="179.9" y="142.9">2</text>
<text x="179.9" y="139.4">2</text>
<text x="186.6" y="142.9">1</text>
<text x="186.6" y="139.4">1</text>
</g>
</svg>
